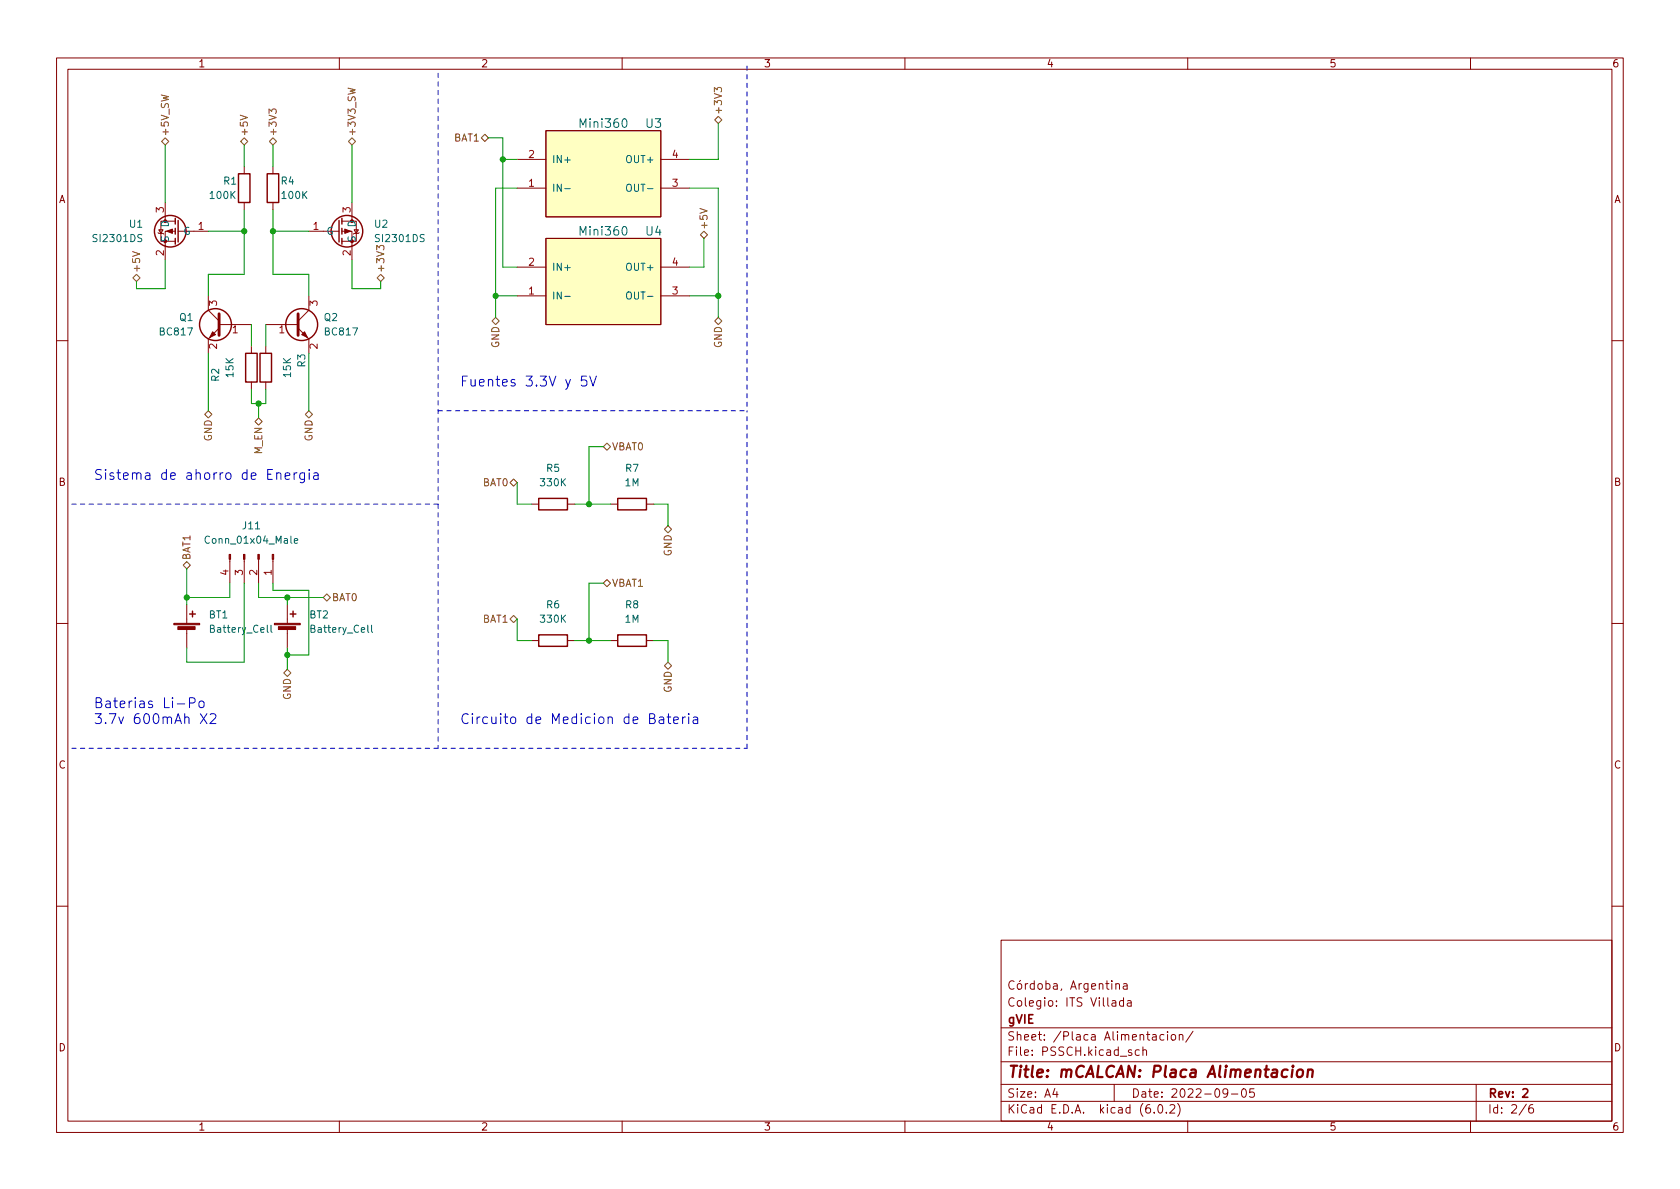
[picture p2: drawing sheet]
<svg xmlns="http://www.w3.org/2000/svg" width="297mm" height="210mm" viewBox="0 0 297 210" stroke-linecap="round" stroke-linejoin="round" font-family="sans-serif">
<g fill="none" stroke="#840000" stroke-width=".18">
<path d="M10 10.2h277v190.1h-277zM12 12.2h273v186.1h-273zM60 10.2v2M110 10.2v2M160 10.2v2M210 10.2v2M260 10.2v2M29.2 35.8v2.5M31 39.1h-2.6v3.6h2.6M43.2 29.5v1.2M43.2 35.8v1.3M48.3 29.5v1.2"/>
<path d="M48.3 35.8v1.3M60.5 39.1h2.5v3.6h-2.5M62.2 35.8v2.5M91.4 33.3h5.1M91.4 28.2h5.1M96.5 23.1h20.3v15.2h-20.3zM116.8 33.3h5.1M116.8 28.2h5.1M27.9 41.1l.2 .2h.7l.2 .1M28.1 40.6h.7l-.4 .7zM31 40.9h-1.8v5.1M31.5 40.9h5.3"/>
<path d="M36.8 52.3v2.6l1.9 1.9M38.7 58l-1.9 1.9v2.6M38.7 57.4h5.7M47 57.4h5.7M52.7 58l1.9 1.9v2.6M54.6 52.3v2.6l-1.9 1.9M54.6 40.9h5.3M60.5 40.9h1.7v5.1M62.6 40.6h.8l-.4 .7zM63.5 41.1l-.1 .2h-.8l-.1 .1M91.4 52.3h5.1M91.4 47.2h5.1"/>
<path d="M96.5 42.2h20.3v15.2h-20.3zM116.8 52.3h5.1M116.8 47.2h5.1M10 60.2h2M44.4 61.2v1.3M44.4 67.6v1.2M47 61.2v1.3M47 67.6v1.2M285 60.2h2M40.6 98.9v4.2M43.2 98.9v4.2M45.7 98.9v4.2"/>
<path d="M48.3 98.9v4.2M94 89.1h1.2M100.3 89.1h1.3M107.9 89.1h1.3M114.3 89.1h1.3M10 110.2h2M33 106.9v3.3M33 111.2v3.3M50.8 106.9v3.3M50.8 111.2v3.3M94 113.3h1.2M100.3 113.3h1.3"/>
<path d="M107.9 113.3h1.3M114.3 113.3h1.3M285 110.2h2M10 160.2h2M177 166.3h108v32h-108zM179.3 173.6a.6 .6 0 0 0-.8 0 .6 .6 0 0 0-.1 .7 .56 .56 0 0 0 .3 .6 .56 .56 0 0 0 .6-.1M180 174l.4-.1 .2 .3v.4l-.2 .3h-.4l-.1-.3v-.4zM180.4 173.4l-.2 .2M181.3 173.9v1M181.7 173.9l-.3 .1-.1 .2M182.9 174l-.5-.1-.3 .3v.4l.2 .3h.6M182.9 173.4v1.5"/>
<path d="M183.6 174l.4-.1 .3 .3v.4l-.3 .3h-.4l-.1-.3v-.4zM184.9 174l.5-.1 .2 .3v.4l-.1 .3h-.6M184.9 173.4v1.5M186.3 174h.6v.9M186.9 174.3l-.5 .1a.29 .29 0 0 0-.2 .2 .29 .29 0 0 0 .2 .3h.5M187.7 174.9l-.1 .2M189.3 174.9l.5-1.5 .5 1.5M189.4 174.5h.7M190.8 173.9v1M191.2 173.9l-.3 .1-.1 .2M192.4 173.9v1.2l-.3 .3h-.4M192.4 174l-.5-.1-.3 .3v.4l.2 .3h.6"/>
<path d="M193 174.4l.7-.1-.1-.3-.4-.1-.2 .2 .1 .8h.5M194.4 174.1l.2-.2 .3 .1 .1 .9M194.4 173.9v1M195.5 173.9h.6M195.7 173.4v1.3l.4 .2M196.6 173.4v.2M196.6 173.9v1M196.6 177h.6l.1 .9M197.3 177.3l-.5 .1a.29 .29 0 0 0-.2 .2 .29 .29 0 0 0 .2 .3h.5M197.3 174.1l.2-.2 .4 .1v.9M197.3 173.9v1M198.6 177l-.4-.1-.3 .3v.4l.2 .3h.5"/>
<path d="M198.6 174h.6l.1 .9M198.6 176.4v1.5M199.3 174.3l-.5 .1a.29 .29 0 0 0-.2 .2 .29 .29 0 0 0 .2 .3h.5M199.4 177h.5l.1 .9M200 177.3l-.5 .1a.29 .29 0 0 0-.2 .2 .29 .29 0 0 0 .2 .3h.5M285 160.2h2M60 198.3v2M110 198.3v2M160 198.3v2M177 194.8h108M177 191.8h108M177 187.8h108"/>
<path d="M177 181.8h108M186.5 192.5l-.4 1h1M186.9 193v1M197 191.8v3M201.4 185.7l-.4-.1-.3 .3v.4l.2 .3h.5M202.1 185.8l.2-.2 .3 .1 .1 .9M202.1 185.1v1.5M203.8 183h.6v.9M204.1 196.7v.1M204.4 183.3l-.5 .1a.29 .29 0 0 0-.2 .2 .29 .29 0 0 0 .2 .3h.5M204.9 195.4l.2-.1a.81 .81 0 0 1 .6 .7 .81 .81 0 0 1-.3 .8h-.2a.81 .81 0 0 1-.6-.6 .81 .81 0 0 1 .3-.8zM205.8 183l-.4-.1-.3 .3v.4l.1 .3h.6"/>
<path d="M206.2 196.7v.1M206.4 182.4v.2M206.4 182.9v1M206.9 195.5l.5-.2 .2 .2 .1 .3-.9 1h.9M207.1 183.1l.3-.2 .4 .2 .1 .5-.2 .3h-.3l-.3-.1zM208.2 195.1a1.72 1.72 0 0 1 0 2.3M208.5 183.1l.2-.2 .4 .1v.9M208.5 182.9v1M210 198.3v2M210.9 182.4l-1.3 1.9M217.1 193.2l-.3 .3h-.3l-.3-.3 .2-.6 .4-.1 .2 .2a.99 .99 0 0 1-.4 1.3h-.2M217.7 193.5h1.2"/>
<path d="M219.7 192.6l.2-.1a.81 .81 0 0 1 .5 .7 .81 .81 0 0 1-.3 .8h-.1a.81 .81 0 0 1-.6-.6 .81 .81 0 0 1 .3-.8zM221.7 192.5h-.7l-.1 .7 .2-.1 .5 .1 .2 .2-.1 .5-.2 .1-.6-.1M260 198.3v2M261 191.8v6.5M269.9 195.3l-1.3 1.9M271 195.3a.6 .6 0 0 0-.7 .7v.5l.1 .3h.5l.2-.1 .1-.5-.2-.2-.4-.1-.3 .3"/>
</g>
<path d="M269.3 192.7l.5-.2 .3 .2v.3l-.9 1h.9" fill="none" stroke="#840000" stroke-width=".3"/>
<path d="M228.5 189.1l-.1 1.4M228.6 188.5l-.1 .1 .1 .1 .1-.1-.1-.1v.2M229.5 189.3a.52 .52 0 0 1 .5-.2 .52 .52 0 0 1 .4 .4l-.1 .6a.55 .55 0 0 1-.5 .4 .55 .55 0 0 1-.5-.4zM231.3 189.3a.49 .49 0 0 1 .8 .1l-.1 1.1M231.3 189.1l-.2 1.4" fill="none" stroke="#840000" stroke-width=".4"/>
<g fill="#ffffc2" stroke="#ffffc2" stroke-width=".18">
<path d="M96.5 23.1h20.3v15.2h-20.3z"/>
<path d="M96.5 42.2h20.3v15.2h-20.3z"/>
</g>
<path d="M99.8 33.4h1M110.8 32.8l.3-.2a.43 .43 0 0 1 .5 .4v.4a.42 .42 0 0 1-.4 .5 .42 .42 0 0 1-.4-.5zM99.8 52.4h1M110.8 51.8l.3-.2a.43 .43 0 0 1 .5 .4v.5a.42 .42 0 0 1-.4 .4 .42 .42 0 0 1-.4-.4zM52 95.6l.6-.1v-.2l-.4-.1-.2 .2 .1 .6h.5M47.9 110.6v1l.2 .2M65.7 110.6v1l.2 .2" fill="none" stroke="#006464" stroke-width=".18"/>
<g fill="none" stroke="#840000" stroke-width=".25">
<path d="M31 38.6v1M31.5 39v3.8M42.2 30.7h2v5.1h-2zM47.2 30.7h2.1v5.1h-2.1zM59.9 39v3.8M60.5 38.6v1M31 40.4v1M31 42.2v1M60.5 40.4v1M60.5 42.2v1M43.4 62.5h2.1v5.1h-2.1zM46 62.5h2v5.1h-2z"/>
<path d="M95.2 88.1h5.1v2.1h-5.1zM109.2 88.1h5.1v2.1h-5.1zM33.5 108.6h1M34 108.1v1M51.3 108.6h1M51.8 108.1v1M95.2 112.3h5.1v2h-5.1zM109.2 112.3h5.1v2h-5.1z"/>
<circle cx="30.1" cy="40.9" r="2.79"/>
<circle cx="38.1" cy="57.4" r="2.82"/>
<circle cx="53.3" cy="57.4" r="2.82"/>
<circle cx="61.3" cy="40.9" r="2.79"/>
</g>
<g fill="#840000" stroke="#840000" stroke-width=".18">
<path d="M48.5 110.2h4.6v.3h-4.6z"/>
<path d="M49.2 110.8h3.1v.5h-3.1z"/>
<path d="M30.7 110.2h4.6v.3h-4.6z"/>
<path d="M31.4 110.8h3.1v.5h-3.1z"/>
<path d="M40.5 98h.3v.9h-.3z"/>
<path d="M43.1 98h.2v.9h-.2z"/>
<path d="M45.6 98h.2v.9h-.2z"/>
<path d="M48.1 98h.3v.9h-.3z"/>
<path d="M53.8 58.7l.6 1-1.1-.5z"/>
<path d="M37.6 58.7l.5 .5-1 .5z"/>
<path d="M61 40.5l1 .4-1 .4z"/>
<path d="M29.5 40.9l1-.4v.8z"/>
</g>
<path d="M38.7 55.5v3.8M52.7 55.5v3.8" fill="none" stroke="#840000" stroke-width=".51"/>
<g fill="none" stroke="#725600" stroke-width=".18">
<path d="M61.5 15.6l1.3 .3-.9 .2 .9 .3-1.3 .3M126.3 16.2v-.7l.5 .4 .1-.4h.6l.1 .2-.1 .5M28.6 25l.6-.6 .6 .6-.6 .6zM42.5 20.4l1.3 .4-1.3 .4M42.5 25l.7-.6 .6 .6-.6 .6zM47.6 20.1v-.8l.4 .4 .2-.4h.5l.1 .2-.1 .6M47.6 25l.7-.6 .6 .6-.6 .6zM61.6 25l.6-.6 .7 .6-.7 .6zM85.1 24.4l.6-.7 .7 .7-.7 .6zM123.8 36.9l1.2 .4-1.2 .4M126.4 21.2l.6-.6 .6 .6-.6 .6zM23.4 44.5l1.3 .4-1.3 .4"/>
<path d="M24.1 48.5l.7 .6-.7 .7-.6-.7zM66.6 44.2v-.8l.5 .4 .1-.3h.6l.1 .1-.1 .6M67.3 48.5l.6 .6-.6 .7-.6-.7zM87 56.8l.6-.7 .7 .7-.7 .6zM123.8 41.5l.7-.6 .6 .6-.6 .7zM126.4 56.8l.6-.7 .6 .7-.6 .6zM36.2 73.3l.6-.7 .7 .7-.7 .6zM45.1 74.5l.6-.6 .7 .6-.7 .7zM54 73.3l.6-.7 .6 .7-.6 .6zM106.7 79l.6-.6 .6 .6-.6 .6zM32.4 99.9l.6-.6 .7 .6-.7 .7zM90.2 85.3l.6-.6 .6 .6-.6 .7z"/>
<path d="M117.5 93.6l.6-.6 .6 .6-.6 .6zM50.2 119l.6-.6 .6 .6-.6 .6zM57.1 105.7l.7-.7 .6 .7-.6 .6zM90.2 109.5l.6-.7 .6 .7-.6 .6zM106.7 103.1l.6-.6 .6 .6-.6 .7zM117.5 117.7l.6-.6 .6 .6-.6 .7z"/>
</g>
<g fill="none" stroke="#0000c2" stroke-width=".18">
<path d="M103.7 66.5h-.8l-.1 .8 .2-.1 .6 .1 .2 .2-.1 .6-.3 .2h-.4l-.2-.2M104.3 66.5l.6 1.8 .5-1.8M50.4 84.2l.9-.2-.1-.3-.5-.1-.3 .3 .1 .8h.7M52 83.6v1.2M52.5 83.6l-.3 .1-.2 .2M53.8 83.6v1.4a.48 .48 0 0 1-.7 .3M53.8 83.7l-.5-.1-.3 .3v.5l.2 .3h.6M54.7 83v.2M54.7 83.6v1.2M55.5 83.7h.7l.1 1.1M56.3 84l-.6 .1a.34 .34 0 0 0-.3 .3 .34 .34 0 0 0 .3 .4l.6-.1M31.3 124.5h1.4"/>
<path d="M33.5 124.3h.7a.48 .48 0 0 0 .3-.5 .48 .48 0 0 0-.3-.4h-.7v1.7M35.3 124.1a.48 .48 0 0 1 .4-.1 .48 .48 0 0 1 .4 .3v.5a.48 .48 0 0 1-.5 .4 .48 .48 0 0 1-.4-.4zM35.4 126.2l1.2 1.8M36.6 126.2l-1.2 1.8M37.2 126.4l.2-.2 .6 .1a.48 .48 0 0 1 .1 .7l-1 1h1.1M116.6 126.9h.7l.1 1.1M117.4 127.2l-.6 .1a.34 .34 0 0 0-.3 .3 .34 .34 0 0 0 .3 .4l.6-.1M117.9 126.8h.7M118.2 126.2v1.5l.1 .2 .3 .1M119.1 127.4l.8-.2v-.3l-.5-.1-.3 .2 .1 .9h.7M120.7 126.8v1.2M121.2 126.8l-.3 .1-.2 .2"/>
<path d="M121.8 126.2v.2M121.8 126.8v1.2M122.6 126.9h.7l.1 1.1M123.4 127.2l-.6 .1a.34 .34 0 0 0-.3 .3 .34 .34 0 0 0 .3 .4l.6-.1"/>
</g>
<path d="M77.5 12.9v76.2M132.1 11.7v60.9M77.5 72.6h54.6M12.7 89.1h64.8M77.5 89.1v43.2M12.7 132.3h119.4M132.1 132.3v-59.7" fill="none" stroke="#0000c2" stroke-width=".18" stroke-dasharray=".8 .8"/>
<g fill="none" stroke="#009600" stroke-width=".18">
<path d="M29.2 25.6v10.2M43.2 25.6v3.9M43.2 37.1v11.4h-6.4v3.8M48.3 37.1v11.4h6.3v3.8M48.3 25.6v3.9M62.2 25.6v10.2M86.4 24.4h2.5v22.8h2.5M88.9 28.2h2.5M91.4 33.3h-3.8v22.8M121.9 33.3h5.1v22.8M127 21.8v6.4h-5.1M29.2 46v5h-5.1v-1.2"/>
<path d="M36.8 40.9h6.4M44.4 57.4v3.8M47 57.4v3.8M48.3 40.9h6.3M62.2 46v5h5.1v-1.2M87.6 52.3h3.8M121.9 52.3h5.1M124.5 42.2v5h-2.6M36.8 62.5v10.1M44.4 68.8v2.6h2.6v-2.6M45.7 71.4v2.5M54.6 62.5v10.1"/>
<path d="M106.7 79h-2.6v10.1M91.4 85.3v3.8h2.6M101.6 89.1h6.3M115.6 89.1h2.5v3.9M33 100.6v6.3M40.6 103.1v2.6h-7.6M43.2 103.1v14h-10.2v-2.6M45.7 103.1v2.6h11.4M48.3 103.1v1.3h6.3v11.4h-3.8M50.8 105.7v1.2M50.8 114.5v3.9M91.4 109.5v3.8h2.6"/>
<path d="M101.6 113.3h6.3M106.7 103.1h-2.6v10.2M115.6 113.3h2.5v3.8"/>
</g>
<g fill="#009600" stroke="#009600" stroke-width=".18">
<circle cx="88.9" cy="28.2" r=".46"/>
<circle cx="87.6" cy="52.3" r=".46"/>
<circle cx="127" cy="52.3" r=".46"/>
<circle cx="33" cy="105.7" r=".46"/>
<circle cx="45.7" cy="71.4" r=".46"/>
<circle cx="50.8" cy="115.8" r=".46"/>
<circle cx="104.1" cy="113.3" r=".46"/>
<circle cx="104.1" cy="89.1" r=".46"/>
<circle cx="50.8" cy="105.7" r=".46"/>
<circle cx="48.3" cy="40.9" r=".46"/>
<circle cx="43.2" cy="40.9" r=".46"/>
</g>
<text font-size="2.8" fill="#840000" x="178" y="190.6">Title: mCALCAN: Placa Alimentacion</text>
<g font-size="2.4" fill="#0000c2">
<text x="81.3" y="68.3">Fuentes 3.3V y 5V</text>
<text x="16.5" y="84.9">Sistema de ahorro de Energia</text>
<text x="16.5" y="125.2">Baterias Li-Po</text>
<text x="16.5" y="128">3.7v 600mAh X2</text>
<text x="81.3" y="128">Circuito de Medicion de Bateria</text>
</g>
<g font-size="2.1" fill="#006464">
<text x="102.8" y="22.6">Mini360</text>
<text x="114.2" y="22.6">U3</text>
<text x="102.8" y="41.7">Mini360</text>
<text x="114.2" y="41.7">U4</text>
</g>
<g font-size="2.1" fill="#840000">
<text x="178" y="178">Colegio: ITS Villada</text>
<text x="178" y="184">Sheet: /Placa Alimentacion/</text>
<text x="178" y="181">gVIE</text>
<text x="178" y="186.7">File: PSSCH.kicad_sch</text>
<text x="178" y="196.9">KiCad E.D.A. kicad (6.0.2)</text>
<text x="178" y="194.1">Size: A4</text>
<text x="200" y="194.1">Date: 2022-09-05</text>
<text x="263" y="194.1">Rev: 2</text>
<text x="263" y="196.9">Id: 2/6</text>
</g>
<g font-size="1.8" fill="#840000">
<text x="35" y="11.9">1</text>
<text x="85" y="11.9">2</text>
<text x="135" y="11.9">3</text>
<text x="185" y="11.9">4</text>
<text x="235" y="11.9">5</text>
<text x="285" y="11.9">6</text>
<text x="10.3" y="35.9">A</text>
<text x="285.3" y="35.9">A</text>
<text x="10.3" y="85.9">B</text>
<text x="285.3" y="85.9">B</text>
<text x="10.3" y="135.9">C</text>
<text x="285.3" y="135.9">C</text>
<text x="10.3" y="185.9">D</text>
<text x="285.3" y="185.9">D</text>
<text x="35" y="199.9">1</text>
<text x="85" y="199.9">2</text>
<text x="135" y="199.9">3</text>
<text x="185" y="199.9">4</text>
<text x="235" y="199.9">5</text>
<text x="285" y="199.9">6</text>
</g>
<g font-size="1.8" fill="#725600">
<text x="127.6" y="20.4" transform="rotate(-90 127.6 20.4)">+3V3</text>
<text x="29.8" y="24.2" transform="rotate(-90 29.8 24.2)">+5V_SW</text>
<text x="43.8" y="24.2" transform="rotate(-90 43.8 24.2)">+5V</text>
<text x="48.9" y="24.2" transform="rotate(-90 48.9 24.2)">+3V3</text>
<text x="62.9" y="24.2" transform="rotate(-90 62.9 24.2)">+3V3_SW</text>
<text x="80.3" y="25">BAT1</text>
<text x="125.1" y="40.7" transform="rotate(-90 125.1 40.7)">+5V</text>
<text x="24.8" y="48.3" transform="rotate(-90 24.8 48.3)">+5V</text>
<text x="67.9" y="48.3" transform="rotate(-90 67.9 48.3)">+3V3</text>
<text x="88.3" y="61.5" transform="rotate(-90 88.3 61.5)">GND</text>
<text x="127.6" y="61.5" transform="rotate(-90 127.6 61.5)">GND</text>
<text x="37.5" y="78" transform="rotate(-90 37.5 78)">GND</text>
<text x="46.4" y="80.3" transform="rotate(-90 46.4 80.3)">M_EN</text>
<text x="55.2" y="78" transform="rotate(-90 55.2 78)">GND</text>
<text x="108.1" y="79.6">VBAT0</text>
<text x="85.4" y="86">BAT0</text>
<text x="33.7" y="99.1" transform="rotate(-90 33.7 99.1)">BAT1</text>
<text x="118.7" y="98.3" transform="rotate(-90 118.7 98.3)">GND</text>
<text x="58.6" y="106.3">BAT0</text>
<text x="108.1" y="103.8">VBAT1</text>
<text x="85.4" y="110.1">BAT1</text>
<text x="51.4" y="123.7" transform="rotate(-90 51.4 123.7)">GND</text>
<text x="118.7" y="122.5" transform="rotate(-90 118.7 122.5)">GND</text>
</g>
<g font-size="1.8" fill="#a90000">
<text x="93.5" y="27.9">2</text>
<text x="118.9" y="27.9">4</text>
<text x="93.5" y="33">1</text>
<text x="118.9" y="33">3</text>
<text x="29" y="37.6" transform="rotate(-90 29 37.6)">3</text>
<text x="35.1" y="40.6">1</text>
<text x="55.4" y="40.6">1</text>
<text x="62" y="37.6" transform="rotate(-90 62 37.6)">3</text>
<text x="29" y="45.2" transform="rotate(-90 29 45.2)">2</text>
<text x="62" y="45.2" transform="rotate(-90 62 45.2)">2</text>
<text x="93.5" y="47">2</text>
<text x="118.9" y="47">4</text>
<text x="93.5" y="52.1">1</text>
<text x="118.9" y="52.1">3</text>
<text x="38.4" y="54.1" transform="rotate(-90 38.4 54.1)">3</text>
<text x="41.1" y="58.9">1</text>
<text x="49.4" y="58.9">1</text>
<text x="56.1" y="54.1" transform="rotate(-90 56.1 54.1)">3</text>
<text x="38.4" y="61.7" transform="rotate(-90 38.4 61.7)">2</text>
<text x="56.1" y="61.7" transform="rotate(-90 56.1 61.7)">2</text>
<text x="40.4" y="101.7" transform="rotate(-90 40.4 101.7)">4</text>
<text x="42.9" y="101.7" transform="rotate(-90 42.9 101.7)">3</text>
<text x="45.5" y="101.7" transform="rotate(-90 45.5 101.7)">2</text>
<text x="48" y="101.7" transform="rotate(-90 48 101.7)">1</text>
</g>
<g font-size="1.8" fill="#006464">
<text x="97.5" y="28.8">IN+</text>
<text x="111.1" y="28.8">OUT+</text>
<text x="37.2" y="35.2">100K</text>
<text x="39.6" y="32.6">R1</text>
<text x="49.7" y="32.6">R4</text>
<text x="49.9" y="35.2">100K</text>
<text x="97.5" y="33.9">IN-</text>
<text x="111.5" y="33.9">OUT-</text>
<text x="22.9" y="40.3">U1</text>
<text x="29.8" y="40.1" transform="rotate(-90 29.8 40.1)">D</text>
<text x="32.4" y="41.5">G</text>
<text x="57.7" y="41.5">G</text>
<text x="62.9" y="40.1" transform="rotate(-90 62.9 40.1)">D</text>
<text x="66.3" y="40.3">U2</text>
<text x="16.7" y="42.8">SI2301DS</text>
<text x="29.8" y="42.9" transform="rotate(-90 29.8 42.9)">S</text>
<text x="62.9" y="42.9" transform="rotate(-90 62.9 42.9)">S</text>
<text x="66.7" y="42.8">SI2301DS</text>
<text x="97.5" y="47.9">IN+</text>
<text x="111.1" y="47.9">OUT+</text>
<text x="97.5" y="53">IN-</text>
<text x="111.5" y="53">OUT-</text>
<text x="28.4" y="59.3">BC817</text>
<text x="31.8" y="56.8">Q1</text>
<text x="57.3" y="56.8">Q2</text>
<text x="57.6" y="59.3">BC817</text>
<text x="54" y="64.9" transform="rotate(-90 54 64.9)">R3</text>
<text x="38.7" y="67.4" transform="rotate(-90 38.7 67.4)">R2</text>
<text x="41.3" y="66.6" transform="rotate(-90 41.3 66.6)">15K</text>
<text x="51.4" y="66.6" transform="rotate(-90 51.4 66.6)">15K</text>
<text x="96.7" y="83.4">R5</text>
<text x="110.6" y="83.4">R7</text>
<text x="95.7" y="86">330K</text>
<text x="110.5" y="86">1M</text>
<text x="43" y="93.6">J11</text>
<text x="36.8" y="96.1">Conn_01x04_Male</text>
<text x="96.7" y="107.6">R6</text>
<text x="110.6" y="107.6">R8</text>
<text x="37" y="109.3">BT1</text>
<text x="37.4" y="111.9">Battery_Cell</text>
<text x="54.7" y="109.3">BT2</text>
<text x="55.2" y="111.9">Battery_Cell</text>
<text x="95.7" y="110.1">330K</text>
<text x="110.5" y="110.1">1M</text>
</g>
</svg>
